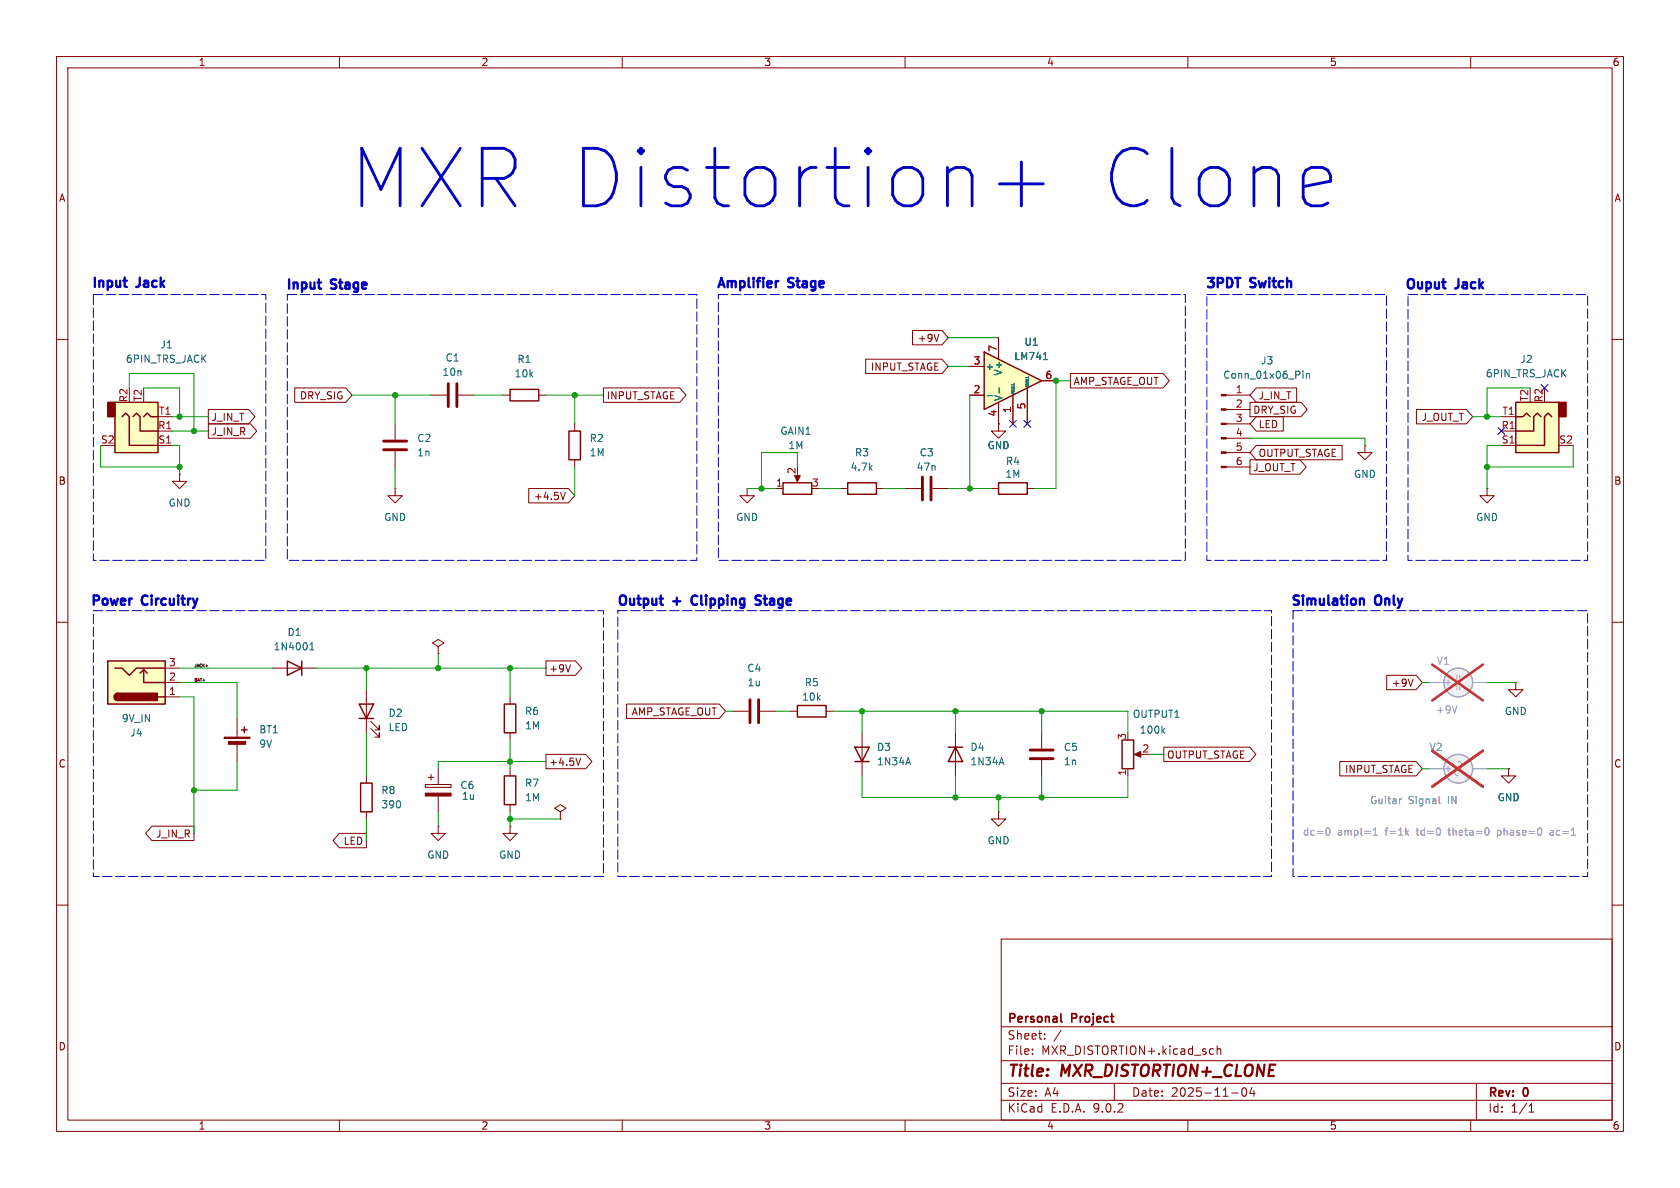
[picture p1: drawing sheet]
<svg xmlns="http://www.w3.org/2000/svg" width="297mm" height="210mm" viewBox="0 0 297 210" stroke-linecap="round" stroke-linejoin="round" font-family="sans-serif">
<g fill="none" stroke="#840000" stroke-width=".18">
<path d="M10 10h277v190h-277zM12 12h273v186h-273zM60 10v2M110 10v2M160 10v2M210 10v2M260 10v2M10 60h2M216.8 69.9h4.2M216.8 72.4h4.2M216.8 74.9h4.2M216.8 77.5h4.2"/>
<path d="M241.3 78.7v1.3h1.3l-1.3 1.3-1.3-1.3h1.3M241.3 78.7h.1M285 60h2M160 86.4h2.8M164.8 86.4h2.8M175.3 86.4h1.2M181.6 86.4h1.3M216.8 80h4.2M216.8 82.6h4.2M10 110h2M285 110h2M168.9 129.5v7.7"/>
<path d="M184.1 129.5v2.8M184.1 134.4v2.8M266.7 135.9v1.3h1.3l-1.3 1.2-1.3-1.2h1.3M266.7 135.9h.1M268 120.7v1.2h1.2l-1.2 1.3-1.3-1.3h1.3M268 120.7h.1M10 160h2M177 166h108v32h-108zM285 160h2M60 198v2M110 198v2M160 198v2"/>
<path d="M177 194.5h108M177 191.5h108M177 187.5h108M177 181.5h108M182.5 186.3v.1M182.5 185.5v.1M184.7 183.6v.1M184.7 182.8v.1M187.6 182.1l-1.3 2M197 191.5v3M210 198v2M214.4 185.4l.1 .1"/>
<path d="M214.5 186.3l-.1 .1M215.2 184.9v1.5M215.2 185.5l.2-.1 .3 .1 .1 .9M217.7 193.2h1.2M219.7 192.4l.2-.1a.81 .81 0 0 1 .6 .6 .81 .81 0 0 1-.3 .8l-.2 .1a.81 .81 0 0 1-.3-1.4zM221.3 192.2l-.3 1.1h.9M221.7 192.8v1M260 198v2M261 191.5v6.5M270.3 196.6h.9M270.3 195.5l.4-.4v1.5"/>
</g>
<path d="M187.6 179.2v1.3l.2 .2" fill="none" stroke="#840000" stroke-width=".3"/>
<path d="M176.5 85.3h5.1v2.1h-5.1zM167.6 132.1h2.6M168.9 132.1l1.3 2.5h-2.6z" fill="none" stroke="#840000" stroke-width=".25"/>
<g fill="#f0f0f0" stroke="#f0f0f0" stroke-width=".18">
<circle cx="257.8" cy="120.6" r="2.54"/>
<circle cx="257.8" cy="135.9" r="2.54"/>
</g>
<g fill="none" stroke="#a1a1a1" stroke-width=".18">
<path d="M257.6 119.4v2.5M258.1 119.4v.5M252.7 120.7h2.6M252.7 135.9h2.6M257.8 134.6a.67 .67 0 0 1 .6 .8 .67 .67 0 0 1-.8 .5 .63 .63 0 0 0-.4 .7 .63 .63 0 0 0 .6 .6M258.1 120.4v.5M258.1 121.4v.5M260.3 120.7h2.6M260.3 135.9h2.6M234.6 146.4h.1a.68 .68 0 0 1 .4 .6 .68 .68 0 0 1-.4 .6h-.1M242.8 147.6h.7M242.8 146.7l.4-.3v1.2"/>
<path d="M263.1 146.4l.1 .5-.1 .7M264.8 146.8v1.3M264.8 147.6h.1M264.9 146.8l-.1 .1M274.4 146.8l-.3 .1M274.5 147.2h-.3l-.2 .1 .1 .3h.4"/>
</g>
<g fill="none" stroke="#a1a1a1" stroke-width=".25">
<circle cx="257.8" cy="135.9" r="2.54"/>
<circle cx="257.8" cy="120.6" r="2.54"/>
</g>
<path d="M257.6 124.8l-.4 1.3M247.8 141.2l-.3 .1M254.4 140.8v1.1l.2 .2" fill="none" stroke="#989898" stroke-width=".18"/>
<path d="M253.2 117.5l9 6.3M262.2 117.5l-9 6.3M253.2 132.7l9 6.4M262.2 132.7l-9 6.4" fill="none" stroke="#e12e31" stroke-width=".46"/>
<path d="M230.3 65.6v.1M230.3 66v.9M231 66v.9M231 66.1l.1-.1 .3 .1 .1 .8M177.1 133.9l.4 1.3" fill="none" stroke="#006464" stroke-width=".18"/>
<path d="M163.1 84.3v4.1M164.6 84.3v4.1M182.1 132.6h4.1M182.1 134.1h4.1" fill="none" stroke="#840000" stroke-width=".51"/>
<g fill="#840000" stroke="#840000" stroke-width=".18">
<path d="M215.9 69.7h.9v.3h-.9z"/>
<path d="M215.9 72.3h.9v.2h-.9z"/>
<path d="M215.9 74.8h.9v.3h-.9z"/>
<path d="M215.9 77.3h.9v.3h-.9z"/>
<path d="M215.9 79.9h.9v.2h-.9z"/>
<path d="M215.9 82.4h.9v.3h-.9z"/>
</g>
<path d="M268 71.1h7.6v8.9h-7.6z" fill="#ffffc2"/>
<path d="M268 71.1h7.6v8.9h-7.6zM268 73.7h1.2l.7-.7 .6 .7M272.4 73.7l-.6-.7-.7 .7v2.5h-3.1M274.3 73.7l-.6-.7-.7 .7v5h-5M149.9 85.3h5v2.1h-5zM63.8 138.4h2v5.1h-2z" fill="none" stroke="#840000" stroke-width=".25"/>
<path d="M275.6 71.1h1.3v2.6h-1.3z" fill="#840000" stroke="#840000" stroke-width=".25"/>
<path d="M176.5 74.9v1.3h-1.2l1.2 1.3 1.3-1.3h-1.3M176.5 74.9h.1M265.4 73.7h2.6M265.4 76.2h2.6M265.4 78.7h2.6M148.6 86.4h1.3M154.9 86.4h1.3M64.8 137.2v1.2M64.8 143.5v1.3M99.1 143.5l1-.6-1-.7-1.1 .7 1.1 .6v1.3M99.1 144.8h.1" fill="none" stroke="#840000" stroke-width=".18"/>
<path d="M174 62.2l10.1 5.1-10.1 5.1z" fill="#ffffc2"/>
<path d="M174 62.2l10.1 5.1-10.1 5.1zM50.8 116.8l2.5 1.3-2.5 1.3zM53.3 116.8v2.6M42.7 129h1M43.2 128.5v1" fill="none" stroke="#840000" stroke-width=".25"/>
<path d="M176.5 59.7v3.8M171.4 64.8h2.6M171.4 69.9h2.6M176.5 71.1v3.8M179.1 69.9v5M181.6 68.6v6.3M184.1 67.3h2.6M262.9 86.4v1.2h1.3l-1.3 1.3-1.3-1.3h1.3M262.9 86.4h.1M48.3 118.1h7.6M41.9 127v3.3M41.9 131.3v3.3" fill="none" stroke="#840000" stroke-width=".18"/>
<g fill="none" stroke="#006464" stroke-width=".18">
<path d="M174.5 69.9h1M176.6 68.5v1M178.8 69.2h.5l-.5 .3h.5M178.8 69h.4M178.8 68.7h.4M178.8 68.4h.5M178.8 68h.5M181.3 67.9h.5l-.5 .3h.5M181.3 67.7h.4M181.3 67.4h.4M181.3 67.2h.5M181.3 66.8h.5"/>
<path d="M184.5 63.6h.7M54.8 114.9h.7M54.8 114l.4-.4v1.3"/>
</g>
<g fill="#840000" stroke="#840000" stroke-width=".18">
<path d="M39.6 130.3h4.6v.3h-4.6z"/>
<path d="M40.4 131.1h3v.5h-3z"/>
</g>
<path d="M19 116.8h10.2v7.7h-10.2z" fill="#ffffc2"/>
<path d="M19 116.8h10.2v7.7h-10.2zM20.3 118.1h1.3l1.3 1.3 1.2-1.3h5.1M24.8 119l.6-.6v2.3h3.8M25.4 118.4l.6 .6M20.8 122.6a.64 .64 0 0 0-.6 .6 .64 .64 0 0 0 .6 .6M27.9 123.2h1.3M63.5 124.5h2.5l-1.2 2.5zM63.5 127h2.5M141 124.7h5v2h-5z" fill="none" stroke="#840000" stroke-width=".25"/>
<g fill="#840000" stroke="#840000" stroke-width=".25">
<path d="M20.4 122.7l.4-.1v1.2a.63 .63 0 0 1-.6-.4 .63 .63 0 0 1 .2-.7z"/>
<path d="M20.8 122.6h7v1.2h-7z"/>
</g>
<path d="M29.2 118.1h2.5M77.5 114.3l1-.6-1-.7-1 .7 1 .6v1.3M77.5 115.6h.1M29.2 123.2h2.5M29.2 120.7h2.5M64.8 121.9v7.6M65.5 128.8l1.6 1.5v-.8v.8h-.8M65.5 127.5l1.6 1.5v-.7v.7h-.8M139.7 125.7h1.3M146 125.7h1.3" fill="none" stroke="#840000" stroke-width=".18"/>
<path d="M20.3 71.1h7.6v8.9h-7.6z" fill="#ffffc2"/>
<path d="M20.3 71.1h7.6v8.9h-7.6zM21.6 73.7l.6-.7 .7 .7v5h5M23.5 73.7l.6-.7 .7 .7v2.5h3.1M25.4 73.7l.6-.7 .7 .7h1.2M90.2 68.8h5v2.1h-5zM100.6 76.2h2v5.1h-2zM138.4 85.3h5.1v2.1h-5.1zM89.2 124.5h2v5h-2zM89.2 137.2h2v5h-2zM151.1 132.1h2.6l-1.3 2.5zM151.1 134.6h2.6M198.4 130.8h2v5.1h-2z" fill="none" stroke="#840000" stroke-width=".25"/>
<path d="M19 71.1h1.3v2.6h-1.3z" fill="#840000" stroke="#840000" stroke-width=".25"/>
<g fill="none" stroke="#840000" stroke-width=".18">
<path d="M161.3 58.4h5.2l1.1 1.3-1.1 1.3h-5.2zM166 59.1l-.4 1.3M176.5 59.7v3.8M27.9 73.7h2.6M27.9 76.2h2.6M27.9 78.7h2.6M36.8 72.4h7.2l1.1 1.3-1.1 1.2h-7.2zM36.8 74.9h7.5l1.1 1.3-1.1 1.3h-7.5zM52.1 68.6h9l1.1 1.3-1.1 1.2h-9zM69.8 74.9v2.8M69.8 79.8v2.8M76.2 69.9h2.8"/>
<path d="M81 69.9h2.8M88.9 69.9h1.3M95.2 69.9h1.3M101.6 74.9v1.3M106.7 68.6h13.5l1.1 1.3-1.1 1.2h-13.5zM153 63.5h13.5l1.1 1.3-1.1 1.2h-13.5zM171.4 69.9h2.6M171.4 64.8h2.6M176.5 74.9h.1M176.5 71.1v3.8M179.1 69.9v5M181.6 68.6v6.3"/>
<path d="M184.1 67.3h2.6M189.2 66h16.4l1.1 1.3-1.1 1.3h-16.4zM221 71.1h9l1.1 1.3-1.1 1.3h-9zM222.1 78.7h15.2v2.6h-15.2l-1.1-1.3zM222.1 68.6h7.1v2.5h-7.1l-1.1-1.2zM222.1 73.7h4.8v2.5h-4.8l-1.1-1.3zM250.4 72.4h8.8l1.1 1.3-1.1 1.2h-8.8zM31.7 83.8v1.3h1.3l-1.3 1.3-1.2-1.3h1.2M31.7 83.8h.1M69.8 86.4v1.2h1.3l-1.3 1.3-1.2-1.3h1.2M69.8 86.4h.1M93.5 86.4h7l1.1 1.2-1.1 1.3h-7z"/>
<path d="M100 87l-.5 1.3M101.6 81.3v1.3M132.1 86.4v1.2h1.2l-1.2 1.3-1.3-1.3h1.3M132.1 86.4h.1M137.2 86.4h1.2M141 83.8v1M221 81.3h8.8l1.1 1.3-1.1 1.2h-8.8zM96.5 116.8h5.2l1.1 1.3-1.1 1.3h-5.2zM100.8 117.5l-.4 1.3M245.1 119.4h5.2l1.2 1.3-1.2 1.2h-5.2zM75.2 138.7h4.6v.5h-4.6zM75.7 137.4h1"/>
<path d="M76.2 136.9v1M77.5 135.9v2.8M90.2 123.2v1.3M90.2 129.5v1.3M90.2 135.9v1.3M96.5 133.3h7l1.2 1.3-1.2 1.3h-7zM102.7 134l-.5 1.3M110.8 124.5h16.4l1.1 1.2-1.1 1.3h-16.4zM129.5 125.7h2.8M134.4 125.7h2.8M152.4 129.5v7.7M199.4 135.9v1.3"/>
<path d="M200.9 133.4h1M205.7 132.1h15.2l1.1 1.3-1.1 1.2h-15.2zM236.9 134.6h13.4l1.2 1.3-1.2 1.3h-13.4zM249.8 120.1l-.4 1.2M266.7 135.9h.1M26.8 146h7.5v2.6h-7.5l-1.1-1.3zM60 147.3h4.8v2.6h-4.8l-1.1-1.3zM77.5 146.1v1.2h1.2l-1.2 1.3-1.3-1.3h1.3M77.5 146.1h.1M77.5 140.7v2.8M90.2 146.1v1.2h1.2l-1.2 1.3-1.3-1.3h1.3M90.2 146.1h.1"/>
<path d="M90.2 142.2v1.3M176.5 143.5v1.3h1.3l-1.3 1.3-1.2-1.3h1.2M176.5 143.5h.1"/>
</g>
<path d="M67.8 79.5h4.1M67.8 78h4.1M79.2 67.8v4.1M80.8 67.8v4.1M132.6 123.7v4.1M134.1 123.7v4.1" fill="none" stroke="#840000" stroke-width=".51"/>
<g fill="none" stroke="#006464" stroke-width=".18">
<path d="M174.5 69.9h1M176.6 68.5v1M178.8 69.2h.5l-.5 .3h.5M178.8 69h.4M178.8 68.7h.4M178.8 68.4h.5M178.8 68h.5M181.3 67.9h.5l-.5 .3h.5M181.3 67.7h.4M181.3 67.4h.4M181.3 67.2h.5M181.3 66.8h.5"/>
<path d="M184.5 63.6h.7M160.6 133.9l.4 1.3M205.5 129.1l.4 .5M205.9 128.8l-.5 .4"/>
</g>
<g fill="#840000" stroke="#840000" stroke-width=".18">
<path d="M140.5 84.1h1l-.5 1.1z"/>
<path d="M75.2 140.2h4.6v.5h-4.6z"/>
<path d="M200.5 133.4l1.2-.6v1.1z"/>
</g>
<path d="M36.3 117.7h.4" fill="none" stroke="#0f0f0f" stroke-width=".18"/>
<g fill="none" stroke="#009600" stroke-width=".18">
<path d="M167.6 59.7h8.9M17.8 78.7v3.9h13.9M22.9 68.6v-2.6h11.4v10.2M25.4 68.6h6.3v5.1M30.5 73.7h6.3M30.5 78.7h1.2v5.1M30.5 76.2h6.3M62.2 69.9h14M69.8 69.9v5M83.8 69.9h5.1M96.5 69.9h10.2M101.6 69.9v5"/>
<path d="M167.6 64.8h3.8M171.4 69.9v16.5M189.2 67.3h-2.5v19.1h-3.8M221 77.5h20.3v1.2M260.3 73.7h5.1M265.4 78.7h-2.5v7.7M270.5 68.6h-7.6v5.1M278.1 78.7v3.9h-15.2M69.8 82.6v3.8M101.6 82.6v5M132.1 86.4h5.1M141 82.6v-2.6h-6.4v6.4"/>
<path d="M144.8 86.4h3.8M156.2 86.4h3.8M167.6 86.4h7.7M31.7 118.1h16.6M55.9 118.1h40.6M64.8 118.1v3.8M77.5 115.6v2.5M90.2 118.1v5.1M31.7 123.2h2.6v24.1M31.7 120.7h10.2v6.3M41.9 134.6v5.1h-7.6M64.8 129.5v7.7"/>
<path d="M90.2 130.8v5.1M96.5 134.6h-19v1.3M128.3 125.7h1.2M137.2 125.7h2.5M147.3 125.7h52.1v3.8M152.4 137.2v3.8h47v-3.8M152.4 125.7v3.8M168.9 125.7v3.8M168.9 137.2v3.8M184.1 125.7v3.8M184.1 137.2v3.8M203.2 133.4h2.5"/>
<path d="M251.5 120.7h1.2M251.5 135.9h1.2M262.9 120.7h5.1M262.9 135.9h3.8M64.8 144.8v3.8M77.5 143.5v2.6M90.2 144.8h8.9M90.2 143.5v2.6M176.5 141v2.5"/>
</g>
<path d="M178.5 74.3l1.2 1.2M179.7 74.3l-1.2 1.2M181 74.3l1.2 1.2M182.2 74.3l-1.2 1.2M264.8 75.6l1.2 1.2M266 75.6l-1.2 1.2M272.4 68l1.3 1.2M273.7 68l-1.3 1.2" fill="none" stroke="#000084" stroke-width=".18"/>
<path d="M21.8 49.6h.6M22.3 50.7h.1M56.1 49.9h.7M56.6 51h.2M137.1 49.7v1.1M137.6 49.7l-.3 .1-.2 .2M116.6 105.8h.6M117 106.9h.2M122.8 105.3a.89 .89 0 0 0-.6 .8 .89 .89 0 0 0 .6 .8M134.5 105.3h-.6l-.3 .1v.5l.7 .3 .2 .4-.3 .3-.6-.1M240.4 106l.2-.2 .4 .1 .1 1M240.4 105.8v1.1" fill="none" stroke="#0000c2" stroke-width=".41"/>
<path d="M176.7 32.5h7.7M180.6 28.6v7.8" fill="none" stroke="#0000c2" stroke-width=".51"/>
<path d="M16.5 52.1h30.5v47h-30.5zM50.8 52.1h72.4v47h-72.4zM127 52.1h82.5v47h-82.5zM213.4 52.1h31.7v47h-31.7zM248.9 52.1h31.8v47h-31.8zM16.5 108h90.2v46.9h-90.2zM109.2 108h115.6v46.9h-115.6zM228.6 108h52.1v46.9h-52.1z" fill="none" stroke="#0000c2" stroke-width=".18" stroke-dasharray="1.7 .6"/>
<path d="M247.8 141.2l-.3 .1M254.4 140.8v1.1l.2 .2" fill="none" stroke="#989898" stroke-width=".18"/>
<path d="M252.7 135.9h2.6M260.3 135.9h2.6M234.6 146.4h.1a.68 .68 0 0 1 .4 .6 .68 .68 0 0 1-.4 .6h-.1M242.8 147.6h.7M242.8 146.7l.4-.3v1.2M263.1 146.4l.1 .5-.1 .7M264.8 146.8v1.3M264.8 147.6h.1M264.9 146.8l-.1 .1M274.4 146.8l-.3 .1M274.5 147.2h-.3l-.2 .1 .1 .3h.4" fill="none" stroke="#a1a1a1" stroke-width=".18"/>
<path d="M253.2 132.7l9 6.4M262.2 132.7l-9 6.4" fill="none" stroke="#e12e31" stroke-width=".46"/>
<g fill="#009600" stroke="#009600" stroke-width=".18">
<circle cx="90.2" cy="134.6" r=".46"/>
<circle cx="64.8" cy="118.1" r=".46"/>
<circle cx="77.5" cy="118.1" r=".46"/>
<circle cx="90.2" cy="118.1" r=".46"/>
<circle cx="90.2" cy="144.8" r=".46"/>
<circle cx="262.9" cy="82.6" r=".46"/>
<circle cx="262.9" cy="73.7" r=".46"/>
<circle cx="186.7" cy="67.3" r=".46"/>
<circle cx="171.4" cy="86.4" r=".46"/>
<circle cx="31.7" cy="82.6" r=".46"/>
<circle cx="34.3" cy="76.2" r=".46"/>
<circle cx="31.7" cy="73.7" r=".46"/>
<circle cx="176.5" cy="141" r=".46"/>
<circle cx="184.1" cy="125.7" r=".46"/>
<circle cx="168.9" cy="141" r=".46"/>
<circle cx="168.9" cy="125.7" r=".46"/>
<circle cx="184.1" cy="141" r=".46"/>
<circle cx="152.4" cy="125.7" r=".46"/>
<circle cx="34.3" cy="139.7" r=".46"/>
<circle cx="101.6" cy="69.9" r=".46"/>
<circle cx="134.6" cy="86.4" r=".46"/>
<circle cx="69.8" cy="69.9" r=".46"/>
</g>
<g font-size="14.2" fill="#0000c2">
<text x="61.8" y="37.5">MXR Distortion+</text>
<text x="193.8" y="37.5">Clone</text>
</g>
<g font-size="2.8" fill="#840000">
<text x="178" y="190.9">Title:</text>
<text x="187.7" y="190.9">MXR_DISTORTION+_CLONE</text>
</g>
<g font-size="2.3" fill="#0000c2">
<text x="15.9" y="51.4">Input</text>
<text x="24.3" y="51.4">Jack</text>
<text x="50.3" y="51.7">Input</text>
<text x="58.6" y="51.7">Stage</text>
<text x="126.4" y="51.5">Amplifier</text>
<text x="139.5" y="51.5">Stage</text>
<text x="212.9" y="51.5">3PDT</text>
<text x="221.2" y="51.5">Switch</text>
<text x="248.1" y="51.7">Ouput</text>
<text x="257.4" y="51.7">Jack</text>
<text x="15.7" y="107.6">Power</text>
<text x="25.2" y="107.6">Circuitry</text>
<text x="108.8" y="107.6">Output</text>
<text x="119.1" y="107.6">+</text>
<text x="123.3" y="107.6">Clipping</text>
<text x="135.5" y="107.6">Stage</text>
<text x="227.9" y="107.6">Simulation</text>
<text x="243.2" y="107.6">Only</text>
</g>
<g font-size="2.1" fill="#840000">
<text x="178" y="184">Sheet:</text>
<text x="178" y="181.2">Personal</text>
<text x="189.5" y="181.2">Project</text>
<text x="178" y="186.7">File:</text>
<text x="184.1" y="186.7">MXR_DISTORTION+.kicad_sch</text>
<text x="178" y="196.9">KiCad</text>
<text x="178" y="194.1">Size:</text>
<text x="184.7" y="194.1">A4</text>
<text x="185.7" y="196.9">E.D.A.</text>
<text x="193.3" y="196.9">9.0.2</text>
<text x="200" y="194.1">Date:</text>
<text x="207" y="194.1">2025-11-04</text>
<text x="263" y="194.3">Rev:</text>
<text x="263" y="196.9">Id:</text>
<text x="267.1" y="196.9">1/1</text>
<text x="269.4" y="194.3">0</text>
</g>
<g font-size="1.8" fill="#840000">
<text x="35" y="11.9">1</text>
<text x="85" y="11.9">2</text>
<text x="135" y="11.9">3</text>
<text x="185" y="11.9">4</text>
<text x="235" y="11.9">5</text>
<text x="285" y="11.9">6</text>
<text x="10.3" y="35.9">A</text>
<text x="285.3" y="35.9">A</text>
<text x="153.9" y="65.7">INPUT_STAGE</text>
<text x="162.1" y="60.6">+9V</text>
<text x="52.9" y="70.8">DRY_SIG</text>
<text x="107.2" y="70.8">INPUT_STAGE</text>
<text x="189.7" y="68.3">AMP_STAGE_OUT</text>
<text x="222.4" y="70.8">J_IN_T</text>
<text x="37.3" y="74.6">J_IN_T</text>
<text x="37.3" y="77.2">J_IN_R</text>
<text x="221.5" y="73.3">DRY_SIG</text>
<text x="222.4" y="75.9">LED</text>
<text x="251.2" y="74.6">J_OUT_T</text>
<text x="221.5" y="83.5">J_OUT_T</text>
<text x="222.4" y="81">OUTPUT_STAGE</text>
<text x="10.3" y="85.9">B</text>
<text x="94.3" y="88.6">+4.5V</text>
<text x="285.3" y="85.9">B</text>
<text x="97" y="119.1">+9V</text>
<text x="246" y="121.6">+9V</text>
<text x="111.6" y="126.7">AMP_STAGE_OUT</text>
<text x="10.3" y="135.9">C</text>
<text x="97" y="135.6">+4.5V</text>
<text x="206.2" y="134.3">OUTPUT_STAGE</text>
<text x="237.7" y="136.8">INPUT_STAGE</text>
<text x="285.3" y="135.9">C</text>
<text x="27.5" y="148.3">J_IN_R</text>
<text x="60.6" y="149.5">LED</text>
<text x="10.3" y="185.9">D</text>
<text x="285.3" y="185.9">D</text>
<text x="35" y="199.9">1</text>
<text x="85" y="199.9">2</text>
<text x="135" y="199.9">3</text>
<text x="185" y="199.9">4</text>
<text x="235" y="199.9">5</text>
<text x="285" y="199.9">6</text>
</g>
<g font-size="1.8" fill="#006464">
<text x="22.2" y="64.3">6PIN_TRS_JACK</text>
<text x="28.3" y="61.8">J1</text>
<text x="78.7" y="64.1">C1</text>
<text x="91.4" y="64.4">R1</text>
<text x="174.1" y="65.6">+</text>
<text x="179.2" y="63.9">LM741</text>
<text x="181" y="61.3">U1</text>
<text x="222.8" y="64.6">J3</text>
<text x="268.7" y="64.4">J2</text>
<text x="78.1" y="66.6">10n</text>
<text x="90.9" y="66.9">10k</text>
<text x="177.4" y="71" transform="rotate(-90 177.4 71)">V-</text>
<text x="177.4" y="66.5" transform="rotate(-90 177.4 66.5)">V+</text>
<text x="216.2" y="67.2">Conn_01x06_Pin</text>
<text x="262.6" y="66.9">6PIN_TRS_JACK</text>
<text x="137.9" y="77.1">GAIN1</text>
<text x="73.7" y="78.3">C2</text>
<text x="73.7" y="80.9">1n</text>
<text x="104.1" y="78.3">R2</text>
<text x="104.1" y="80.9">1M</text>
<text x="139.3" y="79.6">1M</text>
<text x="150.3" y="83.4">4.7k</text>
<text x="151.1" y="80.9">R3</text>
<text x="161.9" y="83.4">47n</text>
<text x="162.5" y="80.9">C3</text>
<text x="174.5" y="79.6">GND</text>
<text x="177.7" y="82.4">R4</text>
<text x="29.7" y="89.8">GND</text>
<text x="177.6" y="84.7">1M</text>
<text x="239.3" y="84.7">GND</text>
<text x="67.8" y="92.3">GND</text>
<text x="130" y="92.3">GND</text>
<text x="260.9" y="92.3">GND</text>
<text x="50.7" y="112.6">D1</text>
<text x="48.3" y="115.2">1N4001</text>
<text x="132" y="119">C4</text>
<text x="132.1" y="121.5">1u</text>
<text x="141.7" y="124.1">10k</text>
<text x="142.2" y="121.5">R5</text>
<text x="21.4" y="127.9">9V_IN</text>
<text x="22.9" y="130.4">J4</text>
<text x="45.7" y="129.8">BT1</text>
<text x="68.6" y="126.9">D2</text>
<text x="68.6" y="129.5">LED</text>
<text x="92.7" y="126.6">R6</text>
<text x="92.7" y="129.1">1M</text>
<text x="200.2" y="127.1">OUTPUT1</text>
<text x="201.4" y="129.9">100k</text>
<text x="265.9" y="126.6">GND</text>
<text x="45.7" y="132.4">9V</text>
<text x="154.9" y="132.9">D3</text>
<text x="154.9" y="135.5">1N34A</text>
<text x="171.5" y="132.9">D4</text>
<text x="171.5" y="135.5">1N34A</text>
<text x="188" y="132.9">C5</text>
<text x="188" y="135.5">1n</text>
<text x="67.3" y="140.6">R8</text>
<text x="67.3" y="143.1">390</text>
<text x="81.3" y="139.7">C6</text>
<text x="81.5" y="141.6">1u</text>
<text x="92.7" y="139.3">R7</text>
<text x="92.7" y="141.8">1M</text>
<text x="264.7" y="141.8">GND</text>
<text x="174.5" y="149.5">GND</text>
<text x="75.4" y="152">GND</text>
<text x="88.1" y="152">GND</text>
</g>
<g font-size="1.8" fill="#a90000">
<text x="172" y="64.5">3</text>
<text x="176.3" y="62.3" transform="rotate(-90 176.3 62.3)">7</text>
<text x="22.6" y="71.2" transform="rotate(-90 22.6 71.2)">R2</text>
<text x="25.1" y="71" transform="rotate(-90 25.1 71)">T2</text>
<text x="172" y="69.6">2</text>
<text x="184.7" y="67.1">6</text>
<text x="218.4" y="69.6">1</text>
<text x="270.3" y="71" transform="rotate(-90 270.3 71)">T2</text>
<text x="272.8" y="71.2" transform="rotate(-90 272.8 71.2)">R2</text>
<text x="27.9" y="75.9">R1</text>
<text x="28" y="73.4">T1</text>
<text x="176.3" y="73.7" transform="rotate(-90 176.3 73.7)">4</text>
<text x="178.8" y="73.1" transform="rotate(-90 178.8 73.1)">1</text>
<text x="181.4" y="72.5" transform="rotate(-90 181.4 72.5)">5</text>
<text x="218.4" y="72.1">2</text>
<text x="218.4" y="74.7">3</text>
<text x="218.4" y="77.2">4</text>
<text x="265.4" y="75.9">R1</text>
<text x="265.5" y="73.4">T1</text>
<text x="17.7" y="78.5">S2</text>
<text x="27.9" y="78.5">S1</text>
<text x="140.7" y="83.9" transform="rotate(-90 140.7 83.9)">2</text>
<text x="218.4" y="79.8">5</text>
<text x="218.4" y="82.3">6</text>
<text x="265.4" y="78.5">S1</text>
<text x="275.5" y="78.5">S2</text>
<text x="137.1" y="86.1">1</text>
<text x="143.4" y="86.1">3</text>
<text x="29.8" y="117.9">3</text>
<text x="29.8" y="122.9">1</text>
<text x="29.8" y="120.4">2</text>
<text x="199.1" y="130.9" transform="rotate(-90 199.1 130.9)">3</text>
<text x="199.1" y="137.2" transform="rotate(-90 199.1 137.2)">1</text>
<text x="201.9" y="133.1">2</text>
</g>
<g font-size="1.8" fill="#989898">
<text x="253.9" y="117.7">V1</text>
<text x="253.7" y="126.3">+9V</text>
<text x="252.6" y="132.9">V2</text>
<text x="242.1" y="142.3">Guitar</text>
<text x="249" y="142.3">Signal</text>
<text x="256.1" y="142.3">IN</text>
</g>
<g font-size="1.8" fill="#a1a1a1">
<text x="256.8" y="121.5" transform="rotate(-90 256.8 121.5)">+</text>
<text x="256.8" y="136.8" transform="rotate(-90 256.8 136.8)">+</text>
<text x="230.2" y="147.9">dc=0</text>
<text x="236.4" y="147.9">ampl=1</text>
<text x="245" y="147.9">f=1k</text>
<text x="250.7" y="147.9">td=0</text>
<text x="256.6" y="147.9">theta=0</text>
<text x="265.4" y="147.9">phase=0</text>
<text x="274.9" y="147.9">ac=1</text>
</g>
<g font-size=".7" fill="#006464">
<text x="179.6" y="69.7" transform="rotate(-90 179.6 69.7)">NULL</text>
<text x="182.1" y="68.5" transform="rotate(-90 182.1 68.5)">NULL</text>
</g>
<g font-size=".7" fill="#0f0f0f">
<text x="34.3" y="118">JACK+</text>
<text x="34.3" y="120.5">BAT+</text>
</g>
</svg>
